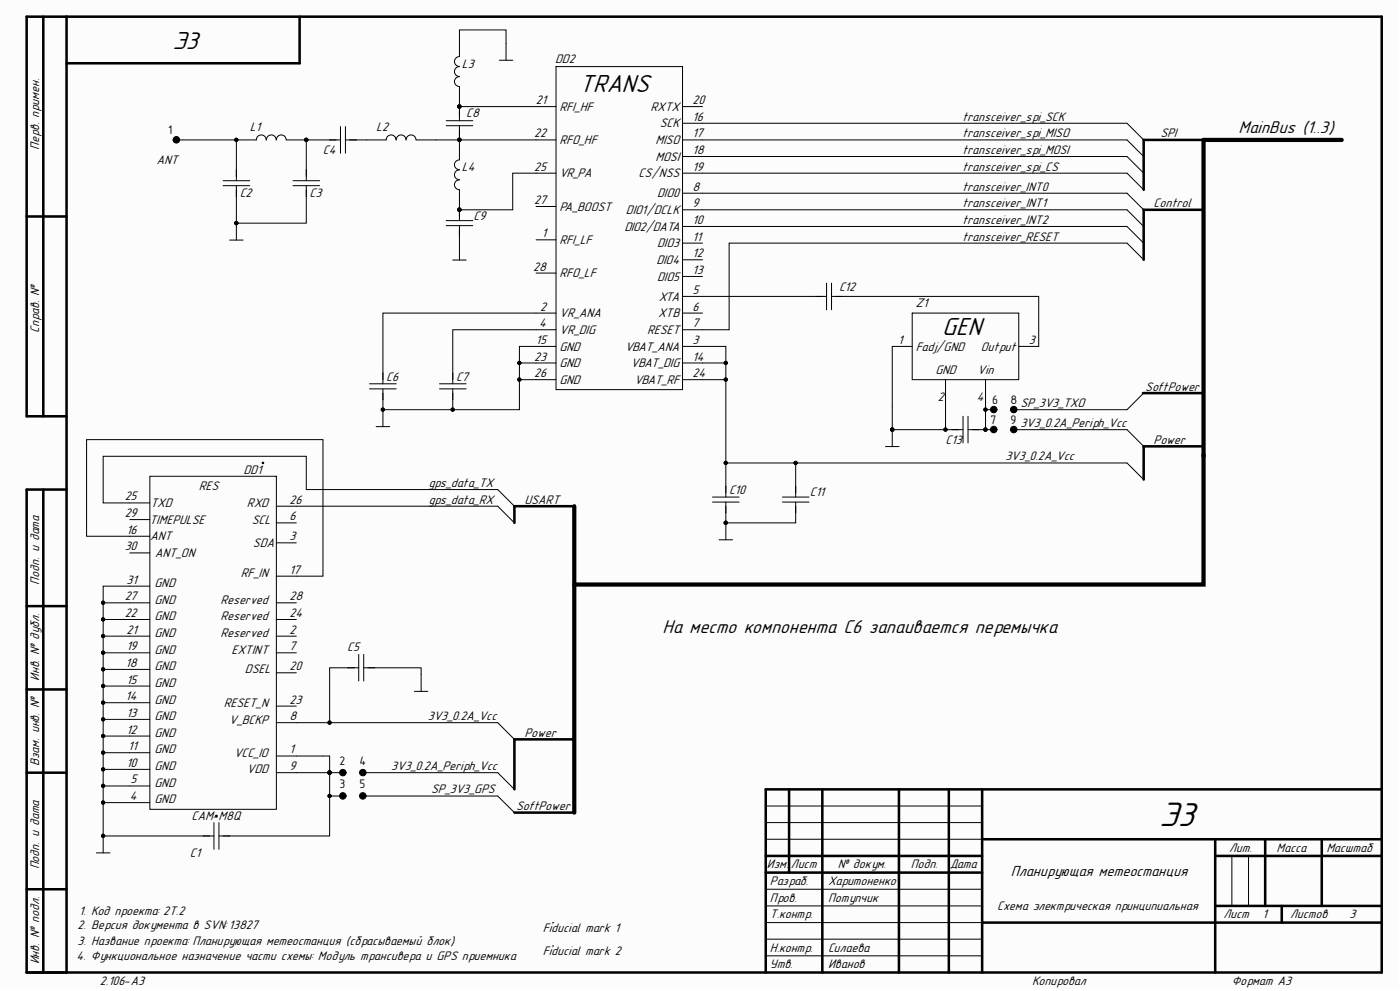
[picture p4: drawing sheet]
<svg xmlns="http://www.w3.org/2000/svg" width="420mm" height="297mm" viewBox="0 0 420 297" stroke-linecap="round" stroke-linejoin="round" font-family="sans-serif">
<path d="M0 0h419.2v296.4h-419.2z" fill="#fcfcfc"/>
<g fill="none" stroke="#000" stroke-width=".76">
<path d="M13 5v119.8M20 5v286.5M89.8 5v14h-69.8M360.9 41.9h-18v15M8 64.9h12M360.9 62.9h-18v15M342.7 117.8h18M20 124.8h-12v-119.8h406.3v286.5h-406.3v-144.8h12M360.9 133.8h-18v9.9M13 146.7v144.8M172.2 151.7h-17.9v5M8 181.7h12"/>
<path d="M8 206.7h12M8 231.6h12M172.2 221.6h-17.9v15M236.6 236.6v24.9M246.6 236.6v54.9M269.6 236.6v54.9M284.5 236.6v54.9M294.5 236.6v54.9M414.3 236.6h-184.7v54.9M154.3 243.6h17.9M229.6 256.6h64.9M294.5 251.6h119.8"/>
<path d="M364.4 256.6h49.9M364.4 251.6v39.9M379.4 251.6v19.9M396.3 251.6v19.9M8 266.5h12M229.6 261.5h64.9M294.5 276.5h119.8M364.4 271.5h49.9M384.4 271.5v5"/>
</g>
<g fill="none" stroke="#000" stroke-width=".3">
<path d="M149.7 18.1h4.1M151.7 18.1v-9.1h-13.9v8a1.5 1.5 0 0 0-1.5 1.5 1.5 1.5 0 0 0 1.5 1.5 1.51 1.51 0 0 0-1.5 1.5 1.51 1.51 0 0 0 1.5 1.5 1.47 1.47 0 0 0-1.5 1.4 1.47 1.47 0 0 0 1.5 1.5v10.3M166.7 20h38v96.8h-38zM102.1 37.9v8M103.6 37.9v8M133.8 36.2h8M133.8 37.7h8M137.8 37.7v10.2a1.5 1.5 0 0 0-1.5 1.5 1.5 1.5 0 0 0 1.5 1.5 1.47 1.47 0 0 0-1.5 1.5 1.47 1.47 0 0 0 1.5 1.5M137.8 32h28.9M204.7 36.9h133.2l5 5M204.7 32h5.9M51.9 41.9h19"/>
<path d="M66.9 54.2h8M66.9 55.7h8M70.9 41.9v12.3M70.9 55.7v16.3M79.8 41.9a1.48 1.48 0 0 0-1.5-1.5 1.48 1.48 0 0 0-1.4 1.5h-6M79.9 41.9a1.47 1.47 0 0 1 1.4-1.5 1.47 1.47 0 0 1 1.5 1.5 1.5 1.5 0 0 1 1.5-1.4 1.5 1.5 0 0 1 1.5 1.4h6M87.9 54.2h8M87.9 55.7h8M91.8 55.7v11.2h-20.9M102.1 41.9h-10.3v12.3M118.8 41.9a1.47 1.47 0 0 0-1.5-1.5 1.47 1.47 0 0 0-1.5 1.5h-12.2M121.7 41.9a1.47 1.47 0 0 0-1.4-1.5 1.47 1.47 0 0 0-1.5 1.5"/>
<path d="M124.7 41.9a1.47 1.47 0 0 0-1.4-1.5 1.47 1.47 0 0 0-1.5 1.5M124.8 41.9h41.9M137.8 53.9a1.47 1.47 0 0 0-1.5 1.5 1.47 1.47 0 0 0 1.5 1.4M137.8 56.9v9.2M166.7 51.9h-13v11h-15.9M204.7 57.9h133.2l5 5M204.7 51.9h133.2l5 5M204.7 46.9h133.2l5 5M204.7 41.9h133.2l5 5M68.8 72h4.1M133.8 66.1h8M133.8 67.6h8"/>
<path d="M135.7 77.9h4.1M137.8 67.6v10.3M160.7 61.9h6M160.7 71.9h6M204.7 62.9h133.2l5 5M204.7 67.9h133.2l5 5M204.7 72.9h5.9M204.7 77.9h5.9M342.9 77.9l-5-5h-119.3v25.9h-13.9M160.7 81.9h6M166.7 98.8h-30.9v16.2M166.7 93.8h-51.9v21.2"/>
<path d="M204.7 88.8h43.1M204.7 93.8h5.9M204.7 82.9h5.9M247.8 84.9v8M249.3 88.8h62.2v15h-6M249.3 84.9v8M273.5 93.8h32v20h-32zM110.8 115h8M110.8 116.6h8M114.8 116.6v6.2h21M131.8 115h8M131.8 116.6h8"/>
<path d="M155.7 108.8v5h11M155.7 113.8v9h-19.9v-6.2M166.7 103.8h-11v5h11M204.7 113.8h12.9v35.2M204.7 108.8h12.9v5M204.7 103.8h12.9v5M273.5 103.8h-5.9v25M283.5 113.8v15h-15.9M295.5 113.8v15M342.9 117.8l-5 5h-34.9M112.8 127.9h4.1M114.8 122.8v5.1"/>
<path d="M217.6 138.8h21v10.2M238.6 138.8h99.3l5 4.9M265.5 133.9h4.1M267.6 128.8v5.1M283.5 128.8h5.3M288.8 124.8v8M290.3 128.8h5.2M290.3 124.8v8M295.5 128.8h3.5M295.5 122.8h3.5M303 128.8h34.9l5 5M38.9 155.7h6"/>
<path d="M44.9 150.7h-14v-13.9h60.9v9.9h57.5l5 5M44.9 142.8h38v99.8h-38zM82.9 151.7h66.4l5 5M82.9 156.7h6M213.6 149h8M213.6 150.5h8M217.6 150.5v11.3M234.6 149h8M234.6 150.5h8M238.6 150.5v6.2h-21M38.9 165.7h6M44.9 175.7h-14v5"/>
<path d="M44.9 160.7h-18.9v-28.9h70.8v40.9h-13.9M82.9 162.7h6M215.6 161.8h4.1M44.9 195.7h-14v4.9M44.9 190.7h-14v5M44.9 185.7h-14v5M44.9 180.7h-14v5M82.9 190.7h6M82.9 195.7h6M82.9 185.7h6M82.9 180.7h6M107.6 196.2v7.9"/>
<path d="M109.1 196.2v7.9M44.9 215.6h-14v5M44.9 210.6h-14v5M44.9 205.6h-14v5M44.9 200.6h-14v5M82.9 216.6h66.4l5 5M82.9 201.7h6M82.9 211.6h6M107.6 200.2h-8.8v16.4M109.1 200.2h17.2v7M124.3 207.2h4M44.9 235.6h-14v5"/>
<path d="M44.9 230.6h-14v5M44.9 225.6h-14v5M44.9 220.6h-14v5M82.9 226.6h15.9v5M82.9 231.6h15.9M98.8 231.6v19h-33.1M98.8 231.6h5M98.8 238.6h5M107.8 238.6h41.5l5 5M107.8 231.6h41.5l5 5M28.9 255.6h4.1M30.9 250.6v5"/>
<path d="M44.9 240.6h-14v10h33.3M64.2 246.6v8M65.7 246.6v8M229.6 251.6h64.9M229.6 246.6h64.9M229.6 241.6h64.9M369.4 256.6v14.9M374.4 256.6v14.9M165.7 276.5h.1M229.6 276.5h64.9M229.6 271.5h64.9M229.6 266.5h64.9"/>
<path d="M165.7 283.5h.1M229.6 286.5h64.9M229.6 281.5h64.9"/>
</g>
<g fill="#000" stroke="#000" stroke-width=".3">
<circle cx="137.7" cy="31.9" r=".48"/>
<circle cx="52.9" cy="41.9" r=".98"/>
<circle cx="70.9" cy="41.9" r=".48"/>
<circle cx="91.8" cy="41.9" r=".48"/>
<circle cx="137.7" cy="41.9" r=".48"/>
<circle cx="70.9" cy="66.9" r=".48"/>
<circle cx="137.7" cy="62.9" r=".48"/>
<circle cx="155.7" cy="108.8" r=".48"/>
<circle cx="155.7" cy="113.8" r=".48"/>
<circle cx="217.6" cy="108.8" r=".48"/>
<circle cx="217.6" cy="113.8" r=".48"/>
<circle cx="78.8" cy="138.7" r=".23"/>
<circle cx="114.8" cy="122.8" r=".48"/>
<circle cx="135.7" cy="122.8" r=".48"/>
<circle cx="217.6" cy="138.7" r=".48"/>
<circle cx="238.6" cy="138.7" r=".48"/>
<circle cx="267.5" cy="128.8" r=".48"/>
<circle cx="283.5" cy="128.8" r=".48"/>
<circle cx="295.5" cy="122.8" r=".48"/>
<circle cx="295.5" cy="128.8" r=".48"/>
<circle cx="298" cy="128.8" r=".97"/>
<circle cx="298" cy="122.8" r=".97"/>
<circle cx="304" cy="128.7" r=".98"/>
<circle cx="304" cy="122.8" r=".98"/>
<circle cx="217.6" cy="156.7" r=".48"/>
<circle cx="30.9" cy="195.6" r=".48"/>
<circle cx="30.9" cy="180.7" r=".48"/>
<circle cx="30.9" cy="185.7" r=".48"/>
<circle cx="30.9" cy="190.7" r=".48"/>
<circle cx="30.9" cy="200.6" r=".48"/>
<circle cx="30.9" cy="205.6" r=".48"/>
<circle cx="30.9" cy="215.6" r=".48"/>
<circle cx="30.9" cy="210.6" r=".48"/>
<circle cx="98.8" cy="216.6" r=".48"/>
<circle cx="30.9" cy="225.6" r=".48"/>
<circle cx="30.9" cy="230.6" r=".48"/>
<circle cx="30.9" cy="235.6" r=".48"/>
<circle cx="30.9" cy="220.6" r=".48"/>
<circle cx="98.8" cy="231.6" r=".48"/>
<circle cx="98.8" cy="238.6" r=".48"/>
<circle cx="102.8" cy="238.6" r=".97"/>
<circle cx="102.8" cy="231.6" r=".96"/>
<circle cx="108.8" cy="238.6" r=".98"/>
<circle cx="108.8" cy="231.6" r=".97"/>
<circle cx="30.9" cy="250.5" r=".48"/>
<circle cx="30.9" cy="240.6" r=".48"/>
<circle cx="64.9" cy="244.6" r=".23"/>
</g>
<path d="M402.3 41.9h-41.4v94.9M360.9 136.3v38.9h-188.7M172.2 151.7v91.9" fill="none" stroke="#000" stroke-width="1.3"/>
<text font-size="10.2" x="347.6" y="247.6">Э3</text>
<g font-size="7.4">
<text x="51.7" y="14.5">Э3</text>
<text x="173.7" y="27.4">TRANS</text>
<text x="282.5" y="100.3">GEN</text>
</g>
<text font-size="5.6" x="198.7" y="189.7">На место компонента С6 запаивается перемычка</text>
<text font-size="5.1" x="371.4" y="39.9">MainBus (1..3)</text>
<text font-size="4.4" x="303.1" y="262.6">Планирующая метеостанция</text>
<g font-size="3.7">
<text x="138.5" y="20.3">L3</text>
<text x="166.5" y="19">DD2</text>
<text x="139.8" y="35.2">C8</text>
<text x="160.7" y="31.2">21</text>
<text x="167.7" y="33.2">RFI_HF</text>
<text x="195" y="33.2">RXTX</text>
<text x="207.7" y="31.2">20</text>
<text x="50.4" y="40.2">1</text>
<text x="74.9" y="39.2">L1</text>
<text x="112.8" y="39.2">L2</text>
<text x="160.2" y="41.2">22</text>
<text x="197.8" y="38.2">SCK</text>
<text x="207.7" y="36.2">16</text>
<text x="207.7" y="41.2">17</text>
<text x="288.5" y="36.2">transceiver_spi_SCK</text>
<text x="288.5" y="41.2">transceiver_spi_MISO</text>
<text x="347.9" y="41.2">SPI</text>
<text x="11.7" y="44.9" transform="rotate(-90 11.7 44.9)">Перв. примен.</text>
<text x="96.8" y="46.1">C4</text>
<text x="167.7" y="43.2">RFO_HF</text>
<text x="196.6" y="43.2">MISO</text>
<text x="207.7" y="46.1">18</text>
<text x="288.5" y="46.1">transceiver_spi_MOSI</text>
<text x="46.9" y="49.1">ANT</text>
<text x="138.5" y="51.2">L4</text>
<text x="160.2" y="51.1">25</text>
<text x="167.7" y="53.2">VR_PA</text>
<text x="191.5" y="53.2">CS/NSS</text>
<text x="196.6" y="48.2">MOSI</text>
<text x="207.7" y="51.1">19</text>
<text x="288.5" y="51.1">transceiver_spi_CS</text>
<text x="71.9" y="59.1">C2</text>
<text x="92.8" y="59.1">C3</text>
<text x="197.1" y="59.2">DIO0</text>
<text x="207.7" y="57.1">8</text>
<text x="288.5" y="57.1">transceiver_INT0</text>
<text x="142" y="65.9">C9</text>
<text x="160.2" y="61.2">27</text>
<text x="167.7" y="63.2">PA_BOOST</text>
<text x="187.7" y="64.2">DIO1/DCLK</text>
<text x="207.7" y="62.1">9</text>
<text x="288.5" y="62.1">transceiver_INT1</text>
<text x="345.9" y="62.1">Control</text>
<text x="162.5" y="71.1">1</text>
<text x="187.2" y="69.1">DIO2/DATA</text>
<text x="207.7" y="67.1">10</text>
<text x="288.5" y="67.1">transceiver_INT2</text>
<text x="167.7" y="73.2">RFI_LF</text>
<text x="197.1" y="74.2">DIO3</text>
<text x="207.7" y="72.1">11</text>
<text x="207.7" y="77.1">12</text>
<text x="288.5" y="72.1">transceiver_RESET</text>
<text x="159.9" y="81.1">28</text>
<text x="167.7" y="83.1">RFO_LF</text>
<text x="196.8" y="79.2">DIO4</text>
<text x="207.7" y="82.1">13</text>
<text x="197.1" y="84.1">DIO5</text>
<text x="207.7" y="88.1">5</text>
<text x="251.6" y="87.1">C12</text>
<text x="161.9" y="93.1">2</text>
<text x="167.7" y="95.1">VR_ANA</text>
<text x="197.3" y="95.1">XTB</text>
<text x="197.6" y="90.1">XTA</text>
<text x="207.7" y="93.1">6</text>
<text x="274.5" y="92.1">Z1</text>
<text x="11.7" y="99.8" transform="rotate(-90 11.7 99.8)">Справ. №</text>
<text x="161.7" y="98.1">4</text>
<text x="167.7" y="100.1">VR_DIG</text>
<text x="194" y="100.1">RESET</text>
<text x="207.7" y="98.1">7</text>
<text x="160.7" y="103.1">15</text>
<text x="167.7" y="105.1">GND</text>
<text x="187.4" y="105.1">VBAT_ANA</text>
<text x="207.7" y="103.1">3</text>
<text x="269.3" y="103.1">1</text>
<text x="274.6" y="105.1">Fadj/GND</text>
<text x="294.1" y="105.1">Output</text>
<text x="308.5" y="103.1">3</text>
<text x="160.2" y="108.1">23</text>
<text x="160.2" y="113">26</text>
<text x="167.7" y="110.1">GND</text>
<text x="189.2" y="110.1">VBAT_DIG</text>
<text x="207.7" y="108.1">14</text>
<text x="207.7" y="113">24</text>
<text x="280.5" y="112">GND</text>
<text x="293.1" y="112">Vin</text>
<text x="115.8" y="114.1">C6</text>
<text x="136.8" y="114.1">C7</text>
<text x="167.7" y="115.1">GND</text>
<text x="190.2" y="115.1">VBAT_RF</text>
<text x="343.4" y="117.1">SoftPower</text>
<text x="281.3" y="120.1">2</text>
<text x="293" y="120.1">4</text>
<text x="297.5" y="121">6</text>
<text x="303" y="121">8</text>
<text x="306" y="122">SP_3V3_TXO</text>
<text x="297" y="127">7</text>
<text x="303" y="127">9</text>
<text x="306" y="128">3V3_0.2A_Periph_Vcc</text>
<text x="283.5" y="133">C13</text>
<text x="345.9" y="133">Power</text>
<text x="73" y="142.1">DD1</text>
<text x="301.5" y="138">3V3_0.2A_Vcc</text>
<text x="37.4" y="150">25</text>
<text x="59.6" y="147">RES</text>
<text x="128.3" y="146">gps_data_TX</text>
<text x="218.6" y="148">C10</text>
<text x="242.8" y="148.8">C11</text>
<text x="37.4" y="155">29</text>
<text x="45.1" y="152">TXD</text>
<text x="74" y="152">RXD</text>
<text x="86.8" y="156">6</text>
<text x="86.8" y="151">26</text>
<text x="128.3" y="151">gps_data_RX</text>
<text x="157.3" y="151">USART</text>
<text x="37.9" y="160">16</text>
<text x="44.8" y="157">TIMEPULSE</text>
<text x="45" y="162">ANT</text>
<text x="75.5" y="157">SCL</text>
<text x="86.8" y="162">3</text>
<text x="37.4" y="164.9">30</text>
<text x="46.4" y="167">ANT_ON</text>
<text x="75.9" y="164">SDA</text>
<text x="72.2" y="172.9">RF_IN</text>
<text x="86.8" y="172">17</text>
<text x="11.7" y="175.2" transform="rotate(-90 11.7 175.2)">Подп. и дата</text>
<text x="37.4" y="179.9">27</text>
<text x="37.9" y="175">31</text>
<text x="46.3" y="175.9">GND</text>
<text x="86.8" y="179.9">28</text>
<text x="37.4" y="184.9">22</text>
<text x="46.3" y="185.9">GND</text>
<text x="46.3" y="180.9">GND</text>
<text x="66.1" y="180.9">Reserved</text>
<text x="66.1" y="185.9">Reserved</text>
<text x="86.8" y="184.9">24</text>
<text x="37.9" y="189.9">21</text>
<text x="46.3" y="190.9">GND</text>
<text x="66.1" y="190.9">Reserved</text>
<text x="86.8" y="189.9">2</text>
<text x="37.9" y="194.9">19</text>
<text x="46.3" y="195.9">GND</text>
<text x="69.4" y="195.9">EXTINT</text>
<text x="86.8" y="194.9">7</text>
<text x="104.1" y="195.2">C5</text>
<text x="37.7" y="199.9">18</text>
<text x="46.3" y="200.9">GND</text>
<text x="73.5" y="201.9">DSEL</text>
<text x="86.8" y="200.9">20</text>
<text x="11.7" y="204.2" transform="rotate(-90 11.7 204.2)">Инв. № дубл.</text>
<text x="37.7" y="209.9">14</text>
<text x="37.9" y="204.9">15</text>
<text x="46.3" y="205.9">GND</text>
<text x="37.9" y="214.9">13</text>
<text x="46.3" y="215.9">GND</text>
<text x="46.3" y="210.9">GND</text>
<text x="67.1" y="211.9">RESET_N</text>
<text x="86.8" y="215.9">8</text>
<text x="86.8" y="210.9">23</text>
<text x="128.3" y="215.9">3V3_0.2A_Vcc</text>
<text x="37.9" y="219.9">12</text>
<text x="46.3" y="220.8">GND</text>
<text x="68.7" y="216.9">V_BCKP</text>
<text x="157.3" y="220.8">Power</text>
<text x="38.4" y="224.9">11</text>
<text x="46.3" y="225.8">GND</text>
<text x="70.2" y="226.8">VCC_IO</text>
<text x="86.8" y="225.8">1</text>
<text x="11.7" y="229.6" transform="rotate(-90 11.7 229.6)">Взам. инв. №</text>
<text x="37.9" y="229.8">10</text>
<text x="46.3" y="230.9">GND</text>
<text x="74" y="231.8">VDD</text>
<text x="86.8" y="230.9">9</text>
<text x="101.9" y="229.3">2</text>
<text x="107.8" y="229.3">4</text>
<text x="117.3" y="230.9">3V3_0.2A_Periph_Vcc</text>
<text x="38.9" y="239.8">4</text>
<text x="39.2" y="234.8">5</text>
<text x="46.3" y="235.8">GND</text>
<text x="101.9" y="236.3">3</text>
<text x="107.8" y="236.3">5</text>
<text x="129.3" y="237.8">SP_3V3_GPS</text>
<text x="46.3" y="240.8">GND</text>
<text x="57.4" y="245.9">CAM-M8Q</text>
<text x="154.8" y="242.8">SoftPower</text>
<text x="56.9" y="256.8">C1</text>
<text x="368.6" y="255.3">Лит.</text>
<text x="382.8" y="255.3">Масса</text>
<text x="397.7" y="255.3">Масштаб</text>
<text x="11.7" y="260.6" transform="rotate(-90 11.7 260.6)">Подп. и дата</text>
<text x="230" y="260.3">Изм.</text>
<text x="237.2" y="260.3">Лист</text>
<text x="251.2" y="260.3">№ докум.</text>
<text x="273.1" y="260.3">Подп.</text>
<text x="284.8" y="260.3">Дата</text>
<text x="230.9" y="265.3">Разраб.</text>
<text x="248.3" y="265.3">Харитоненко</text>
<text x="23.8" y="274.3">1. Код проекта: 2T.2</text>
<text x="230.9" y="270.3">Пров.</text>
<text x="230.9" y="275.3">Т.контр.</text>
<text x="248.3" y="270.3">Потупчик</text>
<text x="299" y="272.8">Схема электрическая принципиальная</text>
<text x="366.9" y="275.3">Лист</text>
<text x="378.6" y="275.3">1</text>
<text x="386.9" y="275.3">Листов</text>
<text x="404.6" y="275.3">3</text>
<text x="23.2" y="278.5">2. Версия документа в SVN:13827</text>
<text x="162.8" y="279.2">Fiducial mark 1</text>
<text x="22.9" y="287.7">4. Функциональное назначение части схемы: Модуль трансивера и GPS приемника</text>
<text x="23.2" y="283.3">3. Название проекта: Планирующая метеостанция (сбрасываемый блок)</text>
<text x="162.8" y="286.3">Fiducial mark 2</text>
<text x="230.9" y="285.3">Н.контр.</text>
<text x="248.3" y="285.3">Силаева</text>
<text x="11.7" y="289.1" transform="rotate(-90 11.7 289.1)">Инв. № подл.</text>
<text x="230.9" y="290.3">Утв.</text>
<text x="248.3" y="290.3">Иванов</text>
<text x="30" y="295.3">2.106-A3</text>
<text x="309.5" y="295.3">Копировал</text>
<text x="369.4" y="295.3">Формат А3</text>
</g>
</svg>
